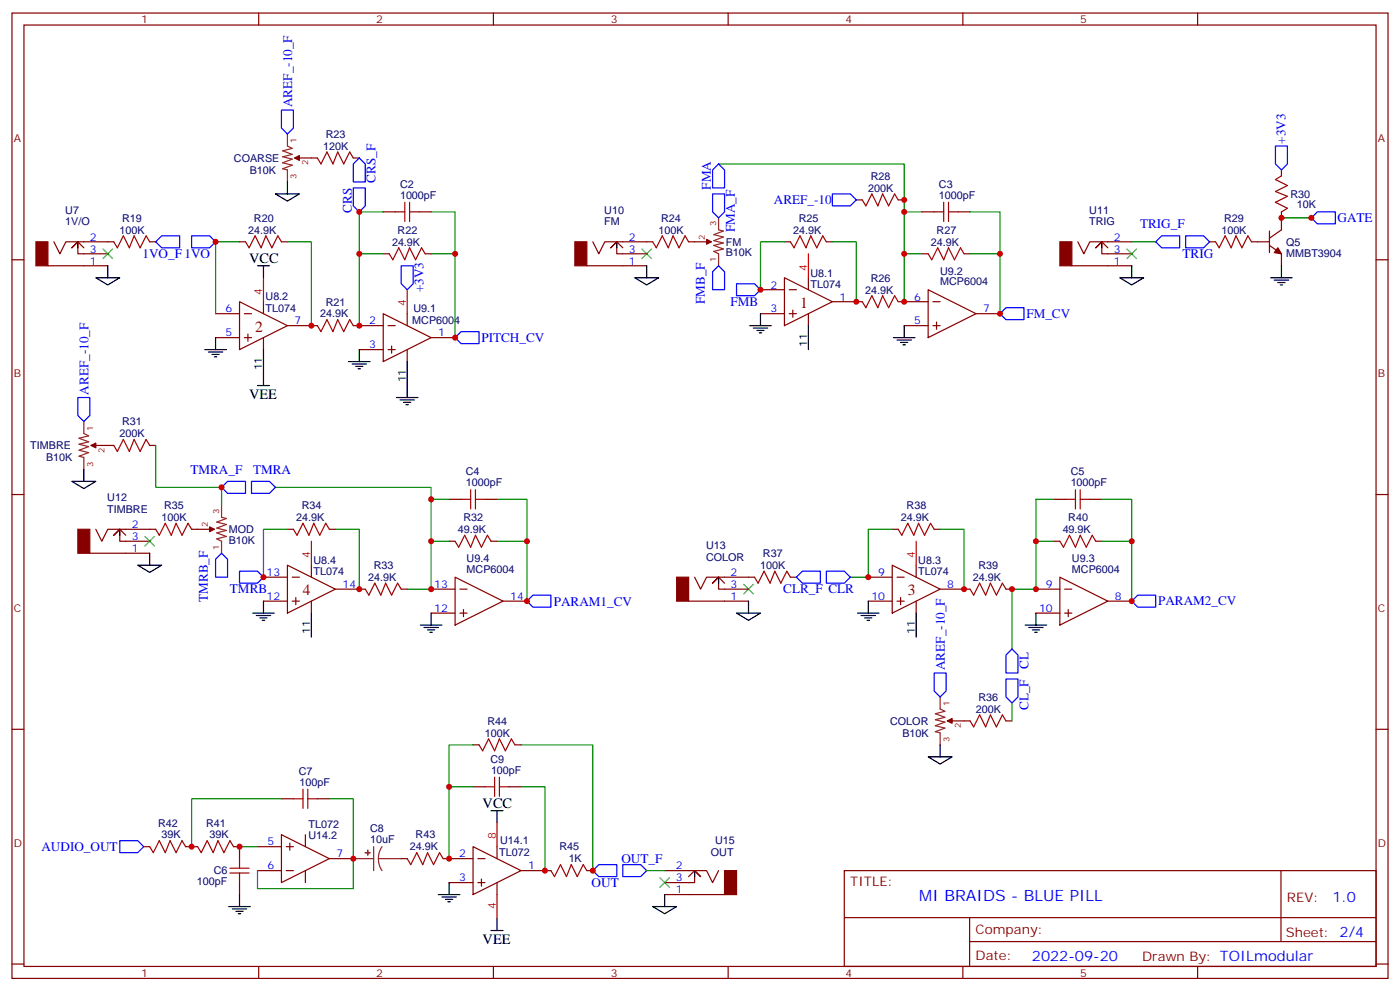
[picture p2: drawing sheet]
<svg xmlns="http://www.w3.org/2000/svg" width="412mm" height="292mm" viewBox="0 0 412 292" stroke-linecap="round" stroke-linejoin="round" font-family="sans-serif">
<g fill="none" stroke="#870000" stroke-width=".35">
<path d="M3.5 3.8h405.4v284.4h-405.4zM7.1 7.4h398.2v277.3h-398.2zM76.2 3.8v3.6M145.3 3.8v3.6M214.5 3.8v3.6M283.6 3.8v3.6M352.8 3.8v3.6M88.2 46.5h5.3M104.1 46.5h1.7M252.2 58.9h1.8M264.6 58.9h1.7M377.5 50.1v1.7"/>
<path d="M3.5 76.5h3.6M14.1 78.3h17.6M15.9 71.2l1.7 3.6 1.8-3.6h14.1M24.7 73l-1.8-1.8-1.7 1.8 1.7-1.8v3.6h8.8M44.1 71.2h1.8M70.6 71.2h1.7M82.9 71.2h1.8M112.9 74.8h1.8M112.9 62.4h3.5M123.5 62.4h3.5M125.2 74.8h1.8M172.9 78.3h17.6"/>
<path d="M174.6 71.2l1.8 3.6 1.8-3.6h14.1M183.4 73l-1.7-1.8-1.8 1.8 1.8-1.8v3.6h8.8M202.8 71.2h5.3M231.1 71.2h1.7M243.4 71.2h1.8M271.6 74.8h1.8M271.6 62.4h3.6M282.2 62.4h3.6M284 74.8h1.8M315.7 78.3h17.7M317.5 71.2l1.8 3.6 1.7-3.6h12.4M326.3 73l-1.7-1.8-1.8 1.8 1.8-1.8v3.6h8.8"/>
<path d="M356.3 71.2h1.8M368.7 71.2h5.2M373.9 68.1v6.3M373.9 72.3l3.6 2.5v3.5M377.5 62.4v5.3l-3.6 2.5M405.3 76.5h3.6M63.5 92.4h7.1M63.5 99.4h7.1M70.6 88.9l14.1 7-14.1 7.1zM72 92.4h2.1M72 99.4h2.1M73 98.4v2.1"/>
<path d="M77.6 88.9v3.5M77.6 99.4v3.6M84.7 95.9h8.8M104.1 95.9h8.8M112.9 92.4l14.1 7-14.1 7.1zM114.3 95.9h2.1M119.9 92.4v3.5M127 99.4h7.1M224 85.3h7.1M224 92.4h7.1M231.1 81.8l14.1 7.1-14.1 7zM232.5 85.3h2.1"/>
<path d="M232.5 92.4h2.1M233.5 91.3v2.2M238.1 81.8v3.5M238.1 92.4v3.5M245.2 88.9h8.8M264.6 88.9h8.8M266.3 95.9h7.1M273.4 85.3l14.1 7.1-14.1 7zM274.8 88.9h2.1M274.8 95.9h2.1M275.9 94.9v2.1M287.5 92.4h7.1"/>
<path d="M105.8 103h7.1M114.3 103h2.1M115.4 101.9v2.1M119.9 103v3.5M28.2 131.2h5.3M44.1 131.2h1.8M3.5 145.7h3.6M28.2 155.9l1.8 3.5 1.7-3.5h14.2M37 157.7l-1.7-1.8-1.8 1.8 1.8-1.8v3.5h8.8M56.4 155.9h5.3M84.7 155.9h1.7M97 155.9h1.8"/>
<path d="M132.3 147.1h3.5M132.3 159.4h1.8M142.9 147.1h3.5M144.6 159.4h1.8M262.8 155.9h1.8M275.2 155.9h1.7M310.4 147.1h3.6M310.4 159.4h1.8M321 147.1h3.6M322.8 159.4h1.8M405.3 145.7h3.6M26.5 162.9h17.6"/>
<path d="M77.6 170h7.1M77.6 177.1h7.1M84.7 166.5l14.1 7-14.1 7.1zM86.1 170h2.1M86.1 177.1h2.1M87.1 176v2.1M91.7 166.5v3.5M91.7 177.1v3.5M98.8 173.5h8.8M118.2 173.5h1.7M127 173.5h7.1M134.1 170l14.1 7.1-14.1 7z"/>
<path d="M135.5 173.5h2.1M136.5 179.5v2.1M148.2 177.1h7M202.8 177.1h17.7M204.6 170l1.8 3.5 1.7-3.5h14.1M213.4 171.8l-1.7-1.8-1.8 1.8 1.8-1.8v3.5h8.8M232.8 170h1.8M255.8 170h7M255.8 177.1h7M262.8 166.5l14.1 7-14.1 7.1zM264.2 170h2.1M264.2 177.1h2.1"/>
<path d="M265.3 176v2.1M269.9 166.5v3.5M269.9 177.1v3.5M276.9 173.5h8.9M296.3 173.5h1.8M305.2 173.5h7M312.2 170l14.1 7.1-14.1 7zM313.6 173.5h2.1M314.7 179.5v2.1M326.3 177.1h7.1M127 180.6h7.1M135.5 180.6h2.1"/>
<path d="M305.2 180.6h7M313.6 180.6h2.1M3.5 214.8h3.6M139.3 219.4h1.8M151.7 219.4h1.8M280.5 212.3h5.3M296.3 212.3h1.8M405.3 214.8h3.6M82.9 235.3h3.5M93.5 235.3h3.5M139.3 231.7h3.6M149.9 231.7h3.6"/>
<path d="M42.3 249.4h1.8M54.7 249.4h3.5M68.8 249.4h1.8v3.5M70.6 260v3.5M75.8 256.4h7.1M75.8 249.4h7.1M82.9 245.9l14.1 7-14.1 7.1zM84.3 256.4h2.1M84.3 249.4h2.1M85.4 248.3v2.1M90 245.9v3.5M90 256.4v3.6"/>
<path d="M97 252.9h7.1M118.2 252.9h1.7M130.5 252.9h8.8M132.3 260h7M139.3 249.4l14.2 7-14.2 7.1zM140.8 252.9h2.1M140.8 260h2.1M141.8 258.9v2.1M146.4 249.4v3.5M146.4 260v3.5M153.5 256.4h8.8M172.9 256.4h1.7"/>
<path d="M195.8 256.4h12.3l1.8 3.6 1.8-3.6M202.8 258.2l1.8-1.8 1.8 1.8-1.8-1.8v3.6h-8.8M248.7 256.4h156.6v28.3h-156.6zM377.3 256.5v20.8M195.8 263.5h17.6M248.7 270.3h156.5M285.6 277.3h119.6M285.6 270.3v14.1M3.5 284h3.6M76.2 284.7v3.5M145.3 284.7v3.5M214.5 284.7v3.5"/>
<path d="M283.6 284.7v3.5M352.8 284.7v3.5M405.3 284h3.6"/>
</g>
<g fill="#870000" stroke="#870000" stroke-width=".35">
<path d="M10.6 71.2h3.5v7.1h-3.5z"/>
<path d="M86.8 46.5l1.4-.7v1.4z"/>
<path d="M169.3 71.2h3.6v7.1h-3.6z"/>
<path d="M208.1 70.5l1.4 .7-1.4 .7z"/>
<path d="M312.2 71.2h3.5v7.1h-3.5z"/>
<path d="M376.4 73l1.1 1.8-2.1-.4z"/>
<path d="M61.7 155.2l1.4 .7-1.4 .7z"/>
<path d="M22.9 155.9h3.6v7h-3.6z"/>
<path d="M26.8 131.2l1.4-.7v1.4z"/>
<path d="M279 212.3l1.5-.7v1.4z"/>
<path d="M199.3 170h3.5v7.1h-3.5z"/>
<path d="M213.4 256.4h3.6v7.1h-3.6z"/>
</g>
<g fill="none" stroke="#000" stroke-width=".35">
<path d="M81.1 57.1h7.1l-3.5 2.1zM84.7 53.6v3.5M22.9 71.2v1.8M31.7 78.3v3.5M75.8 78.3h3.6M77.6 78.3v3.5M181.7 71.2v1.8M190.5 78.3v3.5M324.6 71.2v1.8M333.4 78.3v3.5M377.5 78.3v3.5M28.2 81.8h7.1l-3.6 2.1z"/>
<path d="M63.5 99.4v3.6M187 81.8h7l-3.5 2.1zM220.8 95.9h6.4M221.9 96.6h4.2M223 97.3h2.1M223.7 98h.7M224 92.4v3.5M238.1 95.9v7.1M263.2 99.4h6.3M266.3 95.9v3.5M329.8 81.8h7.1l-3.5 2.1zM374.3 81.8h6.3"/>
<path d="M375.4 82.5h4.2M376.4 83.2h2.1M377.1 83.9h.7M60.3 103h6.4M61.4 103.7h4.2M62.4 104.4h2.2M63.1 105.1h.8M75.8 113.6h3.6M77.6 103v10.6M102.7 106.5h6.3M103.7 107.2h4.2M104.8 107.9h2.1"/>
<path d="M105.5 108.6h.7M105.8 103v3.5M116.8 117.1h6.3M117.8 117.8h4.3M118.9 118.5h2.1M119.6 119.2h.7M119.9 106.5v10.6M264.2 100.2h4.3M265.3 100.9h2.1M266 101.6h.7M24.7 138.3v3.5M21.2 141.8h7l-3.5 2.1z"/>
<path d="M35.3 155.9v1.8M40.6 166.5h7l-3.5 2.1zM44.1 162.9v3.6M77.6 177.1v3.5M211.7 170v1.8M220.5 177.1v3.5M255.8 177.1v3.5M74.4 180.6h6.4M75.5 181.3h4.2M76.6 182h2.1M77.3 182.7h.7M91.7 180.6v7"/>
<path d="M123.8 184.1h6.4M124.9 184.8h4.2M125.9 185.5h2.2M126.6 186.2h.8M127 180.6v3.5M217 180.6h7l-3.5 2.1zM252.6 180.6h6.3M253.6 181.3h4.3M254.7 182h2.1M255.4 182.7h.7M269.9 180.6v7M302 184.1h6.3"/>
<path d="M303 184.8h4.3M304.1 185.5h2.1M304.8 186.2h.7M305.2 180.6v3.5M276.9 219.4v3.5M144.6 238.8h3.6M146.4 238.8v3.5M273.4 222.9h7.1l-3.6 2.1zM132.3 260v3.5M204.6 256.4v1.8M67.4 267h6.3M68.4 267.7h4.3"/>
<path d="M69.5 268.4h2.1M70.2 269.1h.7M70.6 263.5v3.5M129.1 263.5h6.4M130.2 264.2h4.2M131.2 264.9h2.1M131.9 265.6h.7M144.6 274.1h3.6M146.4 270.5v3.6M192.3 267h7l-3.5 2.1zM195.8 263.5v3.5"/>
</g>
<g fill="none" stroke="#a10000" stroke-width=".35">
<path d="M93.5 46.5l1 1.8 1.8-3.5 1.8 3.5 1.4-3.5 1.7 3.5 1.8-3.5 1.1 1.7M119.2 59.6v5.6M120.6 59.6v5.6M254 58.9l1.1 1.7 1.7-3.5 1.8 3.5 1.4-3.5 1.8 3.5 1.7-3.5 1.1 1.8M278 59.6v5.6M279.4 59.6v5.6M377.5 51.8l-1.8 1.1 3.5 1.7-3.5 1.8 3.5 1.4-3.5 1.8 3.5 1.7-1.7 1.1M33.5 71.2l1.1 1.8 1.7-3.5 1.8 3.5 1.4-3.5 1.8 3.5 1.7-3.5 1.1 1.7M72.3 71.2l1.1 1.8 1.7-3.5 1.8 3.5 1.4-3.5 1.8 3.5 1.7-3.5 1.1 1.7M114.7 74.8l1 1.7 1.8-3.5 1.7 3.5 1.4-3.5 1.8 3.5 1.8-3.5 1 1.8M116.4 62.4h2.8M120.6 62.4h2.9"/>
<path d="M192.3 71.2l1 1.8 1.8-3.5 1.7 3.5 1.5-3.5 1.7 3.5 1.8-3.5 1 1.7M232.8 71.2l1.1 1.8 1.8-3.5 1.7 3.5 1.4-3.5 1.8 3.5 1.8-3.5 1 1.7M273.4 74.8l1.1 1.7 1.7-3.5 1.8 3.5 1.4-3.5 1.8 3.5 1.7-3.5 1.1 1.8M275.2 62.4h2.8M279.4 62.4h2.8M358.1 71.2l1 1.8 1.8-3.5 1.8 3.5 1.4-3.5 1.7 3.5 1.8-3.5 1.1 1.7M93.5 95.9l1 1.8 1.8-3.5 1.8 3.5 1.4-3.5 1.7 3.5 1.8-3.5 1.1 1.7M254 88.9l1.1 1.7 1.7-3.5 1.8 3.5 1.4-3.5 1.8 3.5 1.7-3.5 1.1 1.8M33.5 131.2l1.1 1.8 1.7-3.6 1.8 3.6 1.4-3.6 1.8 3.6 1.7-3.6 1.1 1.8M45.9 155.9l1 1.8 1.8-3.6 1.7 3.6 1.5-3.6 1.7 3.6 1.8-3.6 1 1.8M86.4 155.9l1.1 1.8 1.8-3.6 1.7 3.6 1.4-3.6 1.8 3.6 1.8-3.6 1 1.8M134.1 159.4l1 1.8 1.8-3.5 1.7 3.5 1.5-3.5 1.7 3.5 1.8-3.5 1 1.7"/>
<path d="M135.8 147.1h2.8M138.6 144.3v5.6M140.1 144.3v5.6M140.1 147.1h2.8M264.6 155.9l1 1.8 1.8-3.6 1.8 3.6 1.4-3.6 1.7 3.6 1.8-3.6 1.1 1.8M312.2 159.4l1.1 1.8 1.7-3.5 1.8 3.5 1.4-3.5 1.8 3.5 1.7-3.5 1.1 1.7M314 147.1h2.8M316.8 144.3v5.6M318.2 147.1h2.8M318.2 144.3v5.6M107.6 173.5l1.1 1.8 1.7-3.5 1.8 3.5 1.4-3.5 1.8 3.5 1.7-3.5 1.1 1.7M222.2 170l1.1 1.8 1.8-3.6 1.7 3.6 1.4-3.6 1.8 3.6 1.8-3.6 1 1.8"/>
<path d="M285.8 173.5l1 1.8 1.8-3.5 1.7 3.5 1.4-3.5 1.8 3.5 1.8-3.5 1 1.7M141.1 219.4l1.1 1.8 1.7-3.6 1.8 3.6 1.4-3.6 1.8 3.6 1.7-3.6 1.1 1.8M285.8 212.3l1 1.8 1.8-3.5 1.7 3.5 1.4-3.5 1.8 3.5 1.8-3.5 1 1.7M86.4 235.3h2.9M89.3 232.4v5.7M90.7 235.3h2.8M90.7 232.4v5.7M142.9 231.7h2.8M145.7 228.9v5.7M147.1 231.7h2.8M147.1 228.9v5.7M44.1 249.4l1.1 1.7 1.7-3.5 1.8 3.5 1.4-3.5 1.8 3.5 1.7-3.5 1.1 1.8"/>
<path d="M58.2 249.4l1.1 1.7 1.7-3.5 1.8 3.5 1.4-3.5 1.8 3.5 1.7-3.5 1.1 1.8M67.7 255.7h5.7M67.7 257.1h5.7M70.6 252.9v2.8M70.6 257.1v2.9M119.9 252.9l1.1 1.8 1.8-3.6 1.7 3.6 1.4-3.6 1.8 3.6 1.8-3.6 1 1.8M162.3 256.4l1 1.8 1.8-3.5 1.8 3.5 1.4-3.5 1.7 3.5 1.8-3.5 1.1 1.7"/>
</g>
<path d="M238.1 74.8v7M77.6 81.8v7.1M119.9 85.3v7.1M91.7 159.4v7.1M269.9 159.4v7.1M146.4 242.3v7.1M146.4 263.5v7" fill="none" stroke="#f00" stroke-width=".35"/>
<g fill="none" stroke="#008700" stroke-width=".35">
<path d="M211.7 48.3h54.6v40.6M70.6 71.2h-7.1v21.2M84.7 71.2h7v24.7M105.8 74.8h7.1M112.9 62.4h-7.1v33.5M127 62.4h7.1v37M127 74.8h7.1M231.1 71.2h-7.1v14.1M245.2 71.2h7v17.7M266.3 74.8h5.3M266.3 62.4h5.3M285.8 62.4h8.8v30"/>
<path d="M285.8 74.8h8.8M333.4 71.2h7M377.5 64.2h8.8M45.9 131.2v12.3h19.4v5.3M81.1 143.5h45.9v30h-7.1M84.7 155.9h-7.1v14.1M98.8 155.9h7v17.6M127 159.4h5.3M127 147.1h5.3M146.4 147.1h8.8v30M146.4 159.4h8.8M262.8 155.9h-7v14.1h-5.3"/>
<path d="M276.9 155.9h7.1v17.6M305.2 159.4h5.2M310.4 147.1h-5.2v26.4h-7.1v17.7M324.6 147.1h8.8v30M324.6 159.4h8.8M139.3 219.4h-7v33.5M153.5 219.4h21.1v37M298.1 207v5.3M82.9 235.3h-26.5v14.1M97 235.3h7.1v26.4h-28.3v-5.3M132.3 231.7h7M153.5 231.7h7v24.7"/>
<path d="M70.6 249.4h5.2M190.5 256.4h5.3"/>
</g>
<path d="M30.3 73.3l2.9 2.9M33.2 73.3l-2.9 2.9M189.1 73.3l2.8 2.9M191.9 73.3l-2.8 2.9M332 73.3l2.8 2.9M334.8 73.3l-2.8 2.9M42.7 158l2.8 2.8M45.5 158l-2.8 2.8M219.1 172.1l2.8 2.8M221.9 172.1l-2.8 2.8M194.4 258.6l2.8 2.8M197.2 258.6l-2.8 2.8" fill="none" stroke="#3c3" stroke-width=".35"/>
<g fill="none" stroke="#8c2424" stroke-width=".35">
<path d="M84.7 39.5v3.5l1.4 .7-2.8 .7 2.8 1.1-2.8 .7 2.8 .7-2.8 1 2.8 .7-2.8 1.1 1.4 .4v3.5M86.8 46.5h1.4M208.1 71.2h1.4M211.7 64.2v3.5l1.4 .4-2.8 1 2.8 .7-2.8 1.1 2.8 .7-2.8 .7 2.8 1-2.8 .7 1.4 .8v3.5M24.7 124.1v3.6l1.4 .7-2.8 .7 2.8 1-2.8 .7 2.8 .8-2.8 1 2.8 .7-2.8 1.1 1.4 .3v3.6M26.8 131.2h1.4M61.7 155.9h1.4M65.3 148.8v3.6l1.4 .3-2.8 1.1 2.8 .7-2.8 1 2.8 .7-2.8 .8 2.8 1-2.8 .7 1.4 .7v3.5M276.9 205.3v3.5l1.4 .7-2.8 .7 2.8 1.1-2.8 .7 2.8 .7-2.8 1 2.8 .8-2.8 1 1.4 .4v3.5M279 212.3h1.5M104.1 252.9h6M110.1 249.4v7"/>
<path d="M111.5 252.9l.2 1.9 .8 1.6M111.5 252.9h6.7M112.5 249.4l-.8 1.7-.2 1.8"/>
</g>
<g fill="none" stroke="#00f" stroke-width=".35">
<path d="M82.9 32.4h3.5v5.3l-1.7 1.8-1.8-1.8zM104.1 55.4h3.5v5.2l-1.8 1.8-1.7-1.8zM105.8 46.5l1.8 1.8v5.3h-3.5v-5.3zM209.9 57.1h3.5v5.3l-1.7 1.8-1.8-1.8zM211.7 48.3l1.7 1.8v5.3h-3.5v-5.3zM245.2 57.1h5.3l1.7 1.8-1.7 1.7h-5.3zM375.7 43h3.5v5.3l-1.7 1.8-1.8-1.8zM47.6 69.5h5.3v3.5h-5.3l-1.7-1.8zM56.4 69.5h5.3l1.8 1.7-1.8 1.8h-5.3zM118.2 78.3h3.5v5.3l-1.8 1.7-1.7-1.7zM211.7 78.3l1.7 1.7v5.3h-3.5v-5.3zM342.2 69.5h5.3v3.5h-5.3l-1.8-1.8z"/>
<path d="M349.2 69.5h5.3l1.8 1.7-1.8 1.8h-5.3zM386.3 64.2l1.8-1.8h5.2v3.5h-5.2zM134.1 99.4l1.7-1.7h5.3v3.5h-5.3zM217 83.6h5.2l1.8 1.7-1.8 1.8h-5.2zM294.6 92.4l1.7-1.8h5.3v3.6h-5.3zM22.9 117.1h3.6v5.3l-1.8 1.7-1.8-1.7zM65.3 143.5l1.7-1.7h5.3v3.5h-5.3zM74.1 141.8h5.3l1.7 1.7-1.7 1.8h-5.3zM65.3 162.9l1.7 1.8v5.3h-3.5v-5.3zM70.6 168.2h5.2l1.8 1.8-1.8 1.8h-5.2zM155.2 177.1l1.8-1.8h5.3v3.5h-5.3zM234.6 170l1.8-1.8h5.3v3.6h-5.3z"/>
<path d="M243.4 168.2h5.3l1.8 1.8-1.8 1.8h-5.3zM333.4 177.1l1.7-1.8h5.3v3.5h-5.3zM275.2 198.2h3.5v5.3l-1.8 1.8-1.7-1.8zM296.3 200h3.6v5.3l-1.8 1.7-1.8-1.7zM298.1 191.2l1.8 1.7v5.3h-3.6v-5.3zM35.3 247.6h5.3l1.7 1.8-1.7 1.7h-5.3zM174.6 256.4l1.8-1.7h5.3v3.5h-5.3zM183.4 254.7h5.3l1.8 1.7-1.8 1.8h-5.3z"/>
</g>
<g fill="#8c2424" stroke="#8c2424" stroke-width=".35">
<path d="M108.3 250.4v1.4z"/>
<path d="M107.6 251.1l1.4 .1z"/>
</g>
<g fill="#c00">
<circle cx="91.7" cy="95.9" r=".88"/>
<circle cx="105.8" cy="95.9" r=".88"/>
<circle cx="105.8" cy="74.8" r=".88"/>
<circle cx="134.1" cy="74.8" r=".88"/>
<circle cx="134.1" cy="99.4" r=".88"/>
<circle cx="252.2" cy="88.9" r=".88"/>
<circle cx="266.3" cy="88.9" r=".88"/>
<circle cx="266.3" cy="58.9" r=".88"/>
<circle cx="266.3" cy="62.4" r=".88"/>
<circle cx="266.3" cy="74.8" r=".88"/>
<circle cx="294.6" cy="74.8" r=".88"/>
<circle cx="294.6" cy="92.4" r=".88"/>
<circle cx="377.5" cy="64.2" r=".88"/>
<circle cx="386.3" cy="64.2" r=".88"/>
<circle cx="155.2" cy="159.4" r=".88"/>
<circle cx="127" cy="159.4" r=".88"/>
<circle cx="127" cy="147.1" r=".88"/>
<circle cx="105.8" cy="173.5" r=".88"/>
<circle cx="155.2" cy="177.1" r=".88"/>
<circle cx="298.1" cy="173.5" r=".88"/>
<circle cx="333.4" cy="159.4" r=".88"/>
<circle cx="284" cy="173.5" r=".88"/>
<circle cx="305.2" cy="159.4" r=".88"/>
<circle cx="305.2" cy="173.5" r=".88"/>
<circle cx="333.4" cy="177.1" r=".88"/>
<circle cx="70.6" cy="249.4" r=".88"/>
<circle cx="56.4" cy="249.4" r=".88"/>
<circle cx="132.3" cy="252.9" r=".88"/>
<circle cx="132.3" cy="231.7" r=".88"/>
<circle cx="160.5" cy="256.4" r=".88"/>
<circle cx="63.5" cy="71.2" r=".88"/>
<circle cx="224" cy="85.3" r=".88"/>
<circle cx="77.6" cy="170" r=".88"/>
<circle cx="105.8" cy="62.4" r=".88"/>
<circle cx="255.8" cy="170" r=".88"/>
<circle cx="174.6" cy="256.4" r=".88"/>
<circle cx="65.3" cy="143.5" r=".88"/>
<circle cx="127" cy="173.5" r=".88"/>
<circle cx="104.1" cy="252.9" r=".88"/>
</g>
<g font-size="4.6" fill="#800">
<text x="235.7" y="90.6">1</text>
<text x="75.1" y="97.7">2</text>
<text x="89.3" y="175.3">4</text>
<text x="267.4" y="175.3">3</text>
</g>
<text font-size="4.6" fill="#00f" x="270.8" y="265.5">MI BRAIDS - BLUE PILL</text>
<g font-size="4.2">
<text x="73.4" y="77.6">VCC</text>
<text x="73.4" y="117.4">VEE</text>
<text x="142.2" y="238.1">VCC</text>
<text x="142.2" y="278">VEE</text>
</g>
<g font-size="4.2" fill="#00f">
<text x="392.5" y="265.7">1.0</text>
<text x="304" y="283.1">2022-09-20</text>
</g>
<g font-size="3.9" fill="#00f">
<text x="86" y="31.5" transform="rotate(-90 86 31.5)">AREF_-10_F</text>
<text x="378.7" y="42.3" transform="rotate(-90 378.7 42.3)">+3V3</text>
<text x="110.7" y="53.8" transform="rotate(-90 110.7 53.8)">CRS_F</text>
<text x="209.4" y="55.9" transform="rotate(-90 209.4 55.9)">FMA</text>
<text x="103.6" y="62.7" transform="rotate(-90 103.6 62.7)">CRS</text>
<text x="228" y="60">AREF_-10</text>
<text x="394" y="65.4">GATE</text>
<text x="216.5" y="68.4" transform="rotate(-90 216.5 68.4)">FMA_F</text>
<text x="335.8" y="67.2">TRIG_F</text>
<text x="42" y="76">1VO_F 1VO</text>
<text x="348.4" y="76">TRIG</text>
<text x="124.7" y="86.1" transform="rotate(-90 124.7 86.1)">+3V3</text>
<text x="207.6" y="89.5" transform="rotate(-90 207.6 89.5)">FMB_F</text>
<text x="215.2" y="90.1">FMB</text>
<text x="302.3" y="93.7">FM_CV</text>
<text x="141.8" y="100.8">PITCH_CV</text>
<text x="26" y="116.2" transform="rotate(-90 26 116.2)">AREF_-10_F</text>
<text x="56.1" y="139.5">TMRA_F</text>
<text x="74.5" y="139.5">TMRA</text>
<text x="61.2" y="177.3" transform="rotate(-90 61.2 177.3)">TMRB_F</text>
<text x="67.7" y="174.8">TMRB</text>
<text x="163.1" y="178.4">PARAM1_CV</text>
<text x="230.7" y="174.8">CLR_F CLR</text>
<text x="341.1" y="178.3">PARAM2_CV</text>
<text x="278.3" y="197.4" transform="rotate(-90 278.3 197.4)">AREF_-10_F</text>
<text x="302.9" y="197.1" transform="rotate(-90 302.9 197.1)">CL</text>
<text x="302.9" y="209.2" transform="rotate(-90 302.9 209.2)">CL_F</text>
<text x="12.2" y="250.6">AUDIO_OUT</text>
<text x="183.1" y="254.1">OUT_F</text>
<text x="174.3" y="261.2">OUT</text>
</g>
<g font-size="3.9" fill="#800">
<text x="250.5" y="261">TITLE:</text>
<text x="379.1" y="265.7">REV:</text>
<text x="287.4" y="275.2">Company:</text>
<text x="378.7" y="275.8">Sheet: 2/4</text>
<text x="287.4" y="282.9">Date:</text>
<text x="336.4" y="283">Drawn By: TOILmodular</text>
</g>
<g font-size="3.2" fill="#800">
<text x="41.6" y="6.8">1</text>
<text x="110.8" y="6.8">2</text>
<text x="179.9" y="6.8">3</text>
<text x="249.1" y="6.8">4</text>
<text x="318.2" y="6.8">5</text>
<text x="4.1" y="41.9">A</text>
<text x="405.9" y="41.9">A</text>
<text x="4.1" y="111.1">B</text>
<text x="405.9" y="111.1">B</text>
<text x="4.1" y="180.2">C</text>
<text x="405.9" y="180.2">C</text>
<text x="4.1" y="249.4">D</text>
<text x="405.9" y="249.4">D</text>
<text x="41.6" y="287.7">1</text>
<text x="110.8" y="287.7">2</text>
<text x="179.9" y="287.7">3</text>
<text x="249.1" y="287.7">4</text>
<text x="318.2" y="287.7">5</text>
</g>
<g font-size="3.2" fill="#000080">
<text x="96" y="40.6">R23</text>
<text x="68.9" y="47.7">COARSE</text>
<text x="95.2" y="44.1">120K</text>
<text x="73.6" y="51.2">B10K</text>
<text x="256.5" y="52.9">R28</text>
<text x="117.8" y="58.5">1000pF</text>
<text x="117.8" y="55.4">C2</text>
<text x="255.7" y="56.5">200K</text>
<text x="276.6" y="58.5">1000pF</text>
<text x="276.6" y="55.4">C3</text>
<text x="380.2" y="58.2">R30</text>
<text x="19.2" y="63">U7</text>
<text x="36" y="65.3">R19</text>
<text x="74.8" y="65.3">R20</text>
<text x="178" y="63">U10</text>
<text x="194.8" y="65.3">R24</text>
<text x="235.3" y="65.3">R25</text>
<text x="320.9" y="63">U11</text>
<text x="360.6" y="65.3">R29</text>
<text x="382" y="61.4">10K</text>
<text x="19.2" y="66.3">1V/O</text>
<text x="35.2" y="68.8">100K</text>
<text x="73.1" y="68.8">24.9K</text>
<text x="117.1" y="68.8">R22</text>
<text x="178" y="66.3">FM</text>
<text x="194" y="68.8">100K</text>
<text x="233.7" y="68.8">24.9K</text>
<text x="275.9" y="68.8">R27</text>
<text x="320.9" y="66.3">TRIG</text>
<text x="359.8" y="68.8">100K</text>
<text x="115.5" y="72.3">24.9K</text>
<text x="213.8" y="75.5">B10K</text>
<text x="213.8" y="72.3">FM</text>
<text x="274.2" y="72.3">24.9K</text>
<text x="378.9" y="75.6">MMBT3904</text>
<text x="378.9" y="72.4">Q5</text>
<text x="238.7" y="81.6">U8.1</text>
<text x="256.5" y="82.9">R26</text>
<text x="277" y="80.9">U9.2</text>
<text x="78.2" y="88.5">U8.2</text>
<text x="96" y="90">R21</text>
<text x="238.7" y="84.7">TL074</text>
<text x="254.8" y="86.5">24.9K</text>
<text x="277" y="84">MCP6004</text>
<text x="78.2" y="91.8">TL074</text>
<text x="94.3" y="93.5">24.9K</text>
<text x="121.4" y="95.3">MCP6004</text>
<text x="121.8" y="91.8">U9.1</text>
<text x="36" y="125.3">R31</text>
<text x="35.2" y="128.8">200K</text>
<text x="8.9" y="132.3">TIMBRE</text>
<text x="13.6" y="135.9">B10K</text>
<text x="137.2" y="143.2">1000pF</text>
<text x="137.2" y="140.1">C4</text>
<text x="315.4" y="143.2">1000pF</text>
<text x="315.4" y="140.1">C5</text>
<text x="31.6" y="147.7">U12</text>
<text x="48.3" y="150">R35</text>
<text x="88.9" y="150">R34</text>
<text x="267.1" y="150">R38</text>
<text x="31.6" y="151">TIMBRE</text>
<text x="47.6" y="153.5">100K</text>
<text x="87.3" y="153.5">24.9K</text>
<text x="136.5" y="153.5">R32</text>
<text x="265.4" y="153.5">24.9K</text>
<text x="314.7" y="153.5">R40</text>
<text x="67.4" y="160.2">B10K</text>
<text x="67.4" y="157">MOD</text>
<text x="134.9" y="157">49.9K</text>
<text x="208" y="161.8">U13</text>
<text x="313" y="157">49.9K</text>
<text x="92.3" y="166.1">U8.4</text>
<text x="110.1" y="167.6">R33</text>
<text x="137.5" y="165.6">U9.4</text>
<text x="208" y="165.1">COLOR</text>
<text x="224" y="167.6">100K</text>
<text x="224.7" y="164.1">R37</text>
<text x="270.5" y="166.1">U8.3</text>
<text x="288.2" y="167.6">R39</text>
<text x="315.8" y="165.6">U9.3</text>
<text x="92.3" y="169.4">TL074</text>
<text x="108.4" y="171.1">24.9K</text>
<text x="137.5" y="168.7">MCP6004</text>
<text x="270.5" y="169.4">TL074</text>
<text x="286.6" y="171.1">24.9K</text>
<text x="315.8" y="168.7">MCP6004</text>
<text x="287.5" y="209.9">200K</text>
<text x="288.2" y="206.4">R36</text>
<text x="143.6" y="213.5">R44</text>
<text x="262.2" y="213.5">COLOR</text>
<text x="142.8" y="217">100K</text>
<text x="265.8" y="217">B10K</text>
<text x="144.5" y="224.7">C9</text>
<text x="144.6" y="227.9">100pF</text>
<text x="88" y="228.2">C7</text>
<text x="88.2" y="231.4">100pF</text>
<text x="46.6" y="243.4">R42</text>
<text x="60.7" y="243.4">R41</text>
<text x="90.9" y="243.8">TL072</text>
<text x="109" y="245.1">C8</text>
<text x="47.6" y="247">39K</text>
<text x="61.7" y="247">39K</text>
<text x="90.9" y="247">U14.2</text>
<text x="109" y="248.3">10uF</text>
<text x="120.8" y="250.5">24.9K</text>
<text x="122.4" y="247">R43</text>
<text x="147.3" y="248.7">U14.1</text>
<text x="164.8" y="250.5">R45</text>
<text x="210.6" y="248.7">U15</text>
<text x="63" y="257.6">C6</text>
<text x="147" y="252.3">TL072</text>
<text x="167.5" y="254">1K</text>
<text x="209.4" y="252.3">OUT</text>
<text x="58" y="260.7">100pF</text>
</g>
<g font-size="3.2" fill="#00f">
<text x="26.5" y="70.9">2</text>
<text x="185.2" y="70.9">2</text>
<text x="328.1" y="70.9">2</text>
<text x="26.5" y="77.9">1</text>
<text x="26.5" y="74.4">3</text>
<text x="185.2" y="77.9">1</text>
<text x="185.2" y="74.4">3</text>
<text x="328.1" y="77.9">1</text>
<text x="328.1" y="74.4">3</text>
<text x="226.9" y="85">2</text>
<text x="247.3" y="88.5">1</text>
<text x="269.3" y="88.5">6</text>
<text x="66.4" y="92">6</text>
<text x="86.8" y="95.6">7</text>
<text x="108.8" y="95.6">2</text>
<text x="226.9" y="92">3</text>
<text x="269.3" y="95.6">5</text>
<text x="289.6" y="92">7</text>
<text x="66.4" y="99.1">5</text>
<text x="129.1" y="99.1">1</text>
<text x="108.8" y="102.6">3</text>
<text x="38.8" y="155.5">2</text>
<text x="38.8" y="159.1">3</text>
<text x="38.8" y="162.6">1</text>
<text x="78.5" y="169.7">13</text>
<text x="100.9" y="173.2">14</text>
<text x="127.9" y="173.2">13</text>
<text x="215.2" y="169.7">2</text>
<text x="215.2" y="173.2">3</text>
<text x="258.7" y="169.7">9</text>
<text x="279" y="173.2">8</text>
<text x="308.1" y="173.2">9</text>
<text x="78.5" y="176.7">12</text>
<text x="150.3" y="176.7">14</text>
<text x="215.2" y="176.7">1</text>
<text x="256.7" y="176.7">10</text>
<text x="328.4" y="176.7">8</text>
<text x="127.9" y="180.2">12</text>
<text x="306.1" y="180.2">10</text>
<text x="78.8" y="249">5</text>
<text x="78.8" y="256.1">6</text>
<text x="99.1" y="252.6">7</text>
<text x="135.2" y="252.6">2</text>
<text x="155.6" y="256.1">1</text>
<text x="199.1" y="256.1">2</text>
<text x="135.2" y="259.6">3</text>
<text x="199.1" y="263.1">1</text>
<text x="199.1" y="259.6">3</text>
</g>
<g font-size="3.2" fill="#f00">
<text x="237.8" y="79.7" transform="rotate(-90 237.8 79.7)">4</text>
<text x="77.3" y="86.7" transform="rotate(-90 77.3 86.7)">4</text>
<text x="119.6" y="90.3" transform="rotate(-90 119.6 90.3)">4</text>
<text x="91.4" y="164.4" transform="rotate(-90 91.4 164.4)">4</text>
<text x="269.5" y="164.4" transform="rotate(-90 269.5 164.4)">4</text>
<text x="146" y="247.3" transform="rotate(-90 146 247.3)">8</text>
<text x="146" y="267.6" transform="rotate(-90 146 267.6)">4</text>
</g>
<g font-size="3.2">
<text x="237.8" y="102.1" transform="rotate(-90 237.8 102.1)">11</text>
<text x="77.3" y="109.1" transform="rotate(-90 77.3 109.1)">11</text>
<text x="119.6" y="112.7" transform="rotate(-90 119.6 112.7)">11</text>
<text x="91.4" y="186.7" transform="rotate(-90 91.4 186.7)">11</text>
<text x="269.5" y="186.7" transform="rotate(-90 269.5 186.7)">11</text>
</g>
<g font-size="2.5" fill="#800">
<text x="87.4" y="42.2" transform="rotate(-90 87.4 42.2)">1</text>
<text x="87.4" y="52.8" transform="rotate(-90 87.4 52.8)">3</text>
<text x="90.7" y="48.7" transform="rotate(-90 90.7 48.7)">2</text>
<text x="207.6" y="70.7" transform="rotate(-90 207.6 70.7)">2</text>
<text x="210.9" y="66.6" transform="rotate(-90 210.9 66.6)">3</text>
<text x="210.9" y="77.2" transform="rotate(-90 210.9 77.2)">1</text>
<text x="27.4" y="126.8" transform="rotate(-90 27.4 126.8)">1</text>
<text x="27.4" y="137.4" transform="rotate(-90 27.4 137.4)">3</text>
<text x="30.8" y="133.4" transform="rotate(-90 30.8 133.4)">2</text>
<text x="61.2" y="155.4" transform="rotate(-90 61.2 155.4)">2</text>
<text x="64.5" y="151.3" transform="rotate(-90 64.5 151.3)">3</text>
<text x="64.5" y="161.9" transform="rotate(-90 64.5 161.9)">1</text>
<text x="279.7" y="208" transform="rotate(-90 279.7 208)">1</text>
<text x="283" y="214.5" transform="rotate(-90 283 214.5)">2</text>
<text x="279.7" y="218.6" transform="rotate(-90 279.7 218.6)">3</text>
</g>
</svg>
